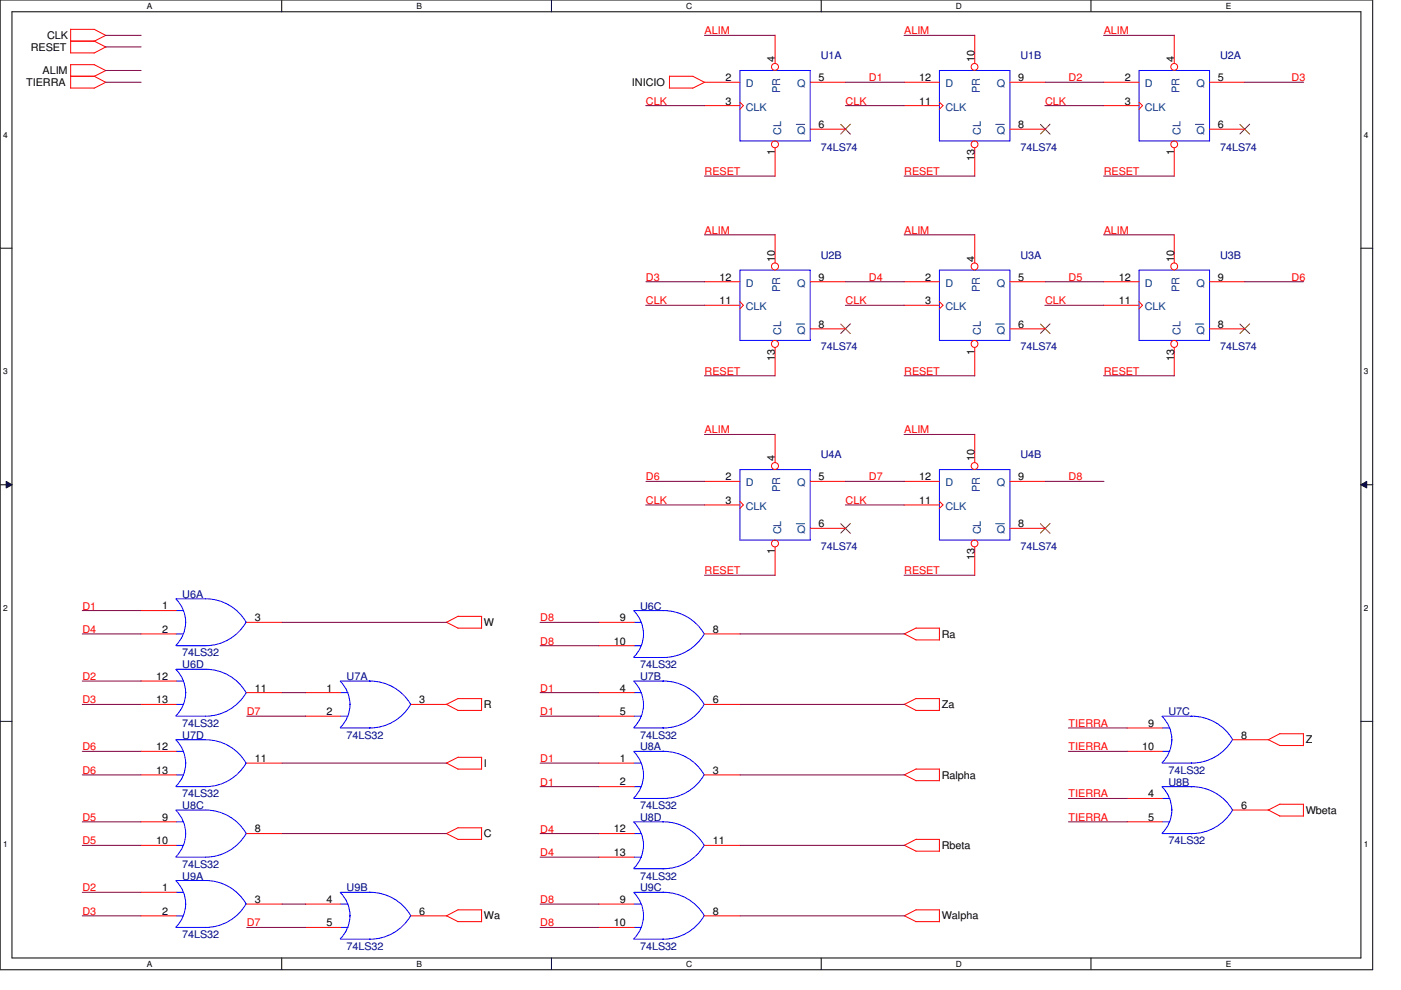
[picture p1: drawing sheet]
<svg xmlns="http://www.w3.org/2000/svg" width="297mm" height="210mm" viewBox="0 0 297 210" stroke-linecap="round" stroke-linejoin="round" font-family="sans-serif">
<path d="M0 0h291v205.6h-291zM2.5 2.5h286v200.6h-286z" fill="none" stroke="#000" stroke-width=".21"/>
<g fill="#fff">
<path d="M31.1 .3h1.2v2h-1.2z"/>
<path d="M31.1 203.4h1.2v2h-1.2z"/>
</g>
<path d="M59.7 0v2.5M59.7 203.1v2.5" fill="none" stroke="#000" stroke-width=".21"/>
<g fill="#fff">
<path d="M88.3 .3h1.1v2h-1.1z"/>
<path d="M88.3 203.4h1.1v2h-1.1z"/>
</g>
<path d="M116.9 0v2.5M116.9 203.1v2.5" fill="none" stroke="#000" stroke-width=".21"/>
<g fill="#fff">
<path d="M145.5 .3h1.3v2h-1.3z"/>
<path d="M145.5 203.4h1.3v2h-1.3z"/>
</g>
<path d="M174.1 0v2.5M174.1 203.1v2.5" fill="none" stroke="#000" stroke-width=".21"/>
<g fill="#fff">
<path d="M202.7 .3h1.3v2h-1.3z"/>
<path d="M202.7 203.4h1.3v2h-1.3z"/>
</g>
<path d="M231.3 0v2.5M231.3 203.1v2.5" fill="none" stroke="#000" stroke-width=".21"/>
<g fill="#fff">
<path d="M259.9 .3h1.1v2h-1.1z"/>
<path d="M259.9 203.4h1.1v2h-1.1z"/>
<path d="M.7 27.6h.9v1.9h-.9z"/>
<path d="M289.2 27.6h.9v1.9h-.9z"/>
<path d="M.7 77.7h.9v2h-.9z"/>
<path d="M289.2 77.7h.9v2h-.9z"/>
</g>
<path d="M0 52.6h2.5M288.5 52.6h2.5" fill="none" stroke="#000" stroke-width=".21"/>
<g fill="#fff">
<path d="M.7 127.8h.9v2h-.9z"/>
<path d="M289.2 127.8h.9v2h-.9z"/>
</g>
<path d="M0 102.8h2.5M1.3 102.1l1.2 .7-1.2 .7zM288.5 102.8l1.3-.7v1.4zM288.5 102.8h2.5" fill="none" stroke="#000" stroke-width=".21"/>
<path d="M1.3 102.1l1.2 .7-1.2 .7zM288.5 102.8l1.3-.7v1.4z" fill="#000"/>
<g fill="#fff">
<path d="M.7 178h.9v2h-.9z"/>
<path d="M289.2 178h.9v2h-.9z"/>
</g>
<path d="M0 153h2.5M288.5 153h2.5" fill="none" stroke="#000" stroke-width=".21"/>
<g fill="none" stroke="#00f" stroke-width=".21">
<path d="M156.9 14.9h14.9v15h-14.9zM199.2 14.9h14.9v15h-14.9zM241.5 14.9h15v15h-15zM156.9 57.3h14.9v14.9h-14.9zM199.2 57.3h14.9v14.9h-14.9zM241.5 57.3h15v14.9h-15zM156.9 99.6h14.9v14.9h-14.9zM199.2 99.6h14.9v14.9h-14.9zM37.3 127a6.9 6.9 0 0 1 2.1 5 7 7 0 0 1-2.1 4.8M37.3 127h6.3a9.9 9.9 0 0 1 8.6 5M37.4 129.5h1.5M37.4 134.4h1.5"/>
<path d="M52.2 131.9a9.9 9.9 0 0 1-8.6 5h-6.3M134.4 129.5a7 7 0 0 1 2 4.9v-.1a6.9 6.9 0 0 1-2 5M134.4 129.5h6.3h-.2a10 10 0 0 1 8.8 4.9M134.4 136.9h1.6M134.4 132h1.6M149.3 134.4a10 10 0 0 1-8.8 5h.2h-6.3M37.3 156.9a7 7 0 0 1 2.1 4.9v-.1a6.9 6.9 0 0 1-2.1 5M37.3 141.9a7 7 0 0 1 2.1 5v-.1a6.9 6.9 0 0 1-2.1 5M37.3 156.8h6.3a9.9 9.9 0 0 1 8.6 5M37.3 141.9h6.3a9.9 9.9 0 0 1 8.6 5M37.4 144.4h1.5M37.4 159.3h1.5"/>
<path d="M37.4 149.4h1.5M52.2 146.8a10 10 0 0 1-8.6 5h-6.3M72.1 144.4a7 7 0 0 1 2.1 5v-.1a6.9 6.9 0 0 1-2.1 5M72.2 144.4h6.2h-.1a10 10 0 0 1 8.8 5M72.2 146.9h1.6M72.2 151.8h1.6M87.1 149.3a9.9 9.9 0 0 1-8.8 5h.1h-6.2M134.4 144.4a7 7 0 0 1 2 5v-.1a6.9 6.9 0 0 1-2 5M134.4 159.3a6.9 6.9 0 0 1 0 9.9M134.4 144.4h6.3h-.2a10 10 0 0 1 8.8 5M134.4 159.3h6.3h-.2a9.9 9.9 0 0 1 8.8 5M134.4 146.9h1.6"/>
<path d="M134.4 151.8h1.6M149.3 149.3a9.9 9.9 0 0 1-8.8 5h.2h-6.3M246.4 151.9a6.9 6.9 0 0 1 2.1 5v-.1a7 7 0 0 1-2.1 4.9M246.4 151.8h6.3h-.1a10 10 0 0 1 8.8 5M246.5 154.3h1.5M246.5 159.3h1.5M261.3 156.8a10 10 0 0 1-8.7 5h.1h-6.3M37.3 171.8a6.9 6.9 0 0 1 0 9.9M37.3 171.7h6.3a9.9 9.9 0 0 1 8.6 5.1M37.4 164.3h1.5M37.4 174.2h1.5M37.4 179.2h1.5"/>
<path d="M52.2 161.7a10 10 0 0 1-8.6 5.1h-6.3M52.2 176.7a10 10 0 0 1-8.6 5h-6.3M134.4 174.3a6.9 6.9 0 0 1 2 5v-.1a7 7 0 0 1-2 4.9M134.4 174.2h6.3h-.2a9.9 9.9 0 0 1 8.8 5M134.4 166.8h1.6M134.4 161.8h1.6M134.4 176.7h1.6M149.3 164.3a9.9 9.9 0 0 1-8.8 5h.2h-6.3M149.3 179.2a10 10 0 0 1-8.8 5h.2h-6.3M246.4 166.8a7 7 0 0 1 2.1 4.9 6.9 6.9 0 0 1-2.1 5M246.4 166.8h6.3h-.1a10 10 0 0 1 8.7 4.9M246.5 174.2h1.5"/>
<path d="M246.5 169.3h1.5M261.4 171.7a10 10 0 0 1-8.8 5h.1h-6.3M37.3 186.7a6.9 6.9 0 0 1 2.1 5 7 7 0 0 1-2.1 4.9M37.3 186.7h6.3a9.9 9.9 0 0 1 8.6 5M37.4 189.2h1.5M37.4 194.2h1.5M52.2 191.6a9.9 9.9 0 0 1-8.6 5h-6.3M72.1 189.2a6.9 6.9 0 0 1 2.1 5 7 7 0 0 1-2.1 4.9M72.2 189.2h6.2h-.1a10 10 0 0 1 8.8 5M72.2 196.6h1.6M72.2 191.7h1.6M87.1 194.1a10 10 0 0 1-8.8 5h.1h-6.2"/>
<path d="M134.4 189.2a6.9 6.9 0 0 1 2 5 7 7 0 0 1-2 4.9M134.4 189.2h6.3h-.2a10 10 0 0 1 8.8 5M134.4 196.6h1.6M134.4 191.7h1.6M134.4 181.7h1.6M149.3 194.1a10 10 0 0 1-8.8 5h.2h-6.3"/>
</g>
<g fill="none" stroke="#f00" stroke-width=".21">
<path d="M14.9 16.2h5.1M14.9 18.7h5.1M14.9 8.7h5.1M14.9 11.2h5.1M15 13.7v5M15 13.7h5M20 16.2l2.5 1.3M20 13.7l2.5 1.3M20 8.7l2.5 1.3M20 6.2l2.5 1.3M20 6.2h-5v5M22.4 17.4l-2.5 1.3"/>
<path d="M22.4 14.9l-2.5 1.3M22.4 9.9l-2.5 1.4M22.4 7.5l-2.5 1.3M141.9 18.7h5M141.9 16.2h5M141.9 16.1v2.6M146.9 16.2l2.5 1.3M156.9 17.4h-7.6l-2.4 1.3M164.3 7.5v6M171.8 17.4h7.5M191.7 17.4h7.5M206.7 7.5v6"/>
<path d="M214.1 17.4h7.5M234 17.4h7.5M249 7.5v6M256.5 17.4h7.4M149.3 22.4h7.6M156.8 21.6l.8 .8-.8 .8M164.3 31.4v6M171.8 27.4h7.5M191.7 22.4h7.5M199.1 21.6l.8 .8-.8 .8M206.7 31.4v6M214.1 27.4h7.5"/>
<path d="M234 22.4h7.5M241.5 21.6l.7 .8-.7 .8M249 31.4v6M256.5 27.4h7.4M149.3 59.7h7.6M164.3 49.7v6.1M171.8 59.7h7.5M191.7 59.7h7.5M206.7 49.7v6.1M214.1 59.7h7.5M234 59.7h7.5M249 49.7v6.1"/>
<path d="M256.5 59.7h7.4M149.3 64.7h7.6M156.8 63.9l.8 .8-.8 .8M164.3 73.7v6M171.8 69.7h7.5M191.7 64.7h7.5M199.1 63.9l.8 .8-.8 .8M206.7 73.7v6M214.1 69.7h7.5M234 64.7h7.5M241.5 63.9l.7 .8-.7 .8M249 73.7v6"/>
<path d="M256.5 69.7h7.4M164.3 92.1v6M206.7 92.1v6M149.3 102.1h7.6M149.3 107.1h7.6M156.8 106.3l.8 .8-.8 .7M164.3 116v6M171.8 102.1h7.5M171.8 112h7.5M191.7 102.1h7.5M191.7 107.1h7.5M199.1 106.3l.8 .8-.8 .7"/>
<path d="M206.7 116v6M214.1 102.1h7.5M214.1 112h7.5M29.9 129.5h7.5M29.9 134.4h7.5M52.3 132h7.5M94.6 131.9l2.5 1.3M97.1 130.7h5M97.2 130.6l-2.5 1.4M102.1 130.7v2.5h-5M127 132h7.4M127 136.9h7.4"/>
<path d="M149.4 134.4h7.5M191.7 134.4l2.5 1.3M194.2 135.7h5M194.2 133.2h5v2.5M194.3 133.1l-2.6 1.3M29.9 149.4h7.5M29.9 159.3h7.5M29.9 144.4h7.5M52.3 146.9h7.5M64.7 146.9h7.5M64.7 151.8h7.5M87.2 149.4h7.5"/>
<path d="M94.6 149.3l2.5 1.3M97.1 148.1h5M97.2 148.1l-2.5 1.3M102.1 148.1v2.6l-5-.1M127 146.9h7.4M127 151.8h7.4M149.4 149.4h7.5M191.7 149.3l2.5 1.3M194.2 148.1h5v2.6l-5-.1M194.3 148.1l-2.6 1.3M239 159.3h7.5M239 154.3h7.5"/>
<path d="M261.4 156.8h7.5M268.9 156.8l2.4 1.3h5M271.4 155.6h5l-.1 2.5M271.4 155.5l-2.5 1.3M29.9 164.3h7.5M29.9 174.2h7.5M29.9 179.2h7.5M52.3 161.8h7.5M52.3 176.7h7.5M94.6 161.8l2.5 1.3M94.6 176.7l2.5 1.3M97.1 163.1h5"/>
<path d="M97.1 160.6h5M97.1 175.5h5M97.2 160.5l-2.5 1.3M97.2 175.5l-2.5 1.2M102.1 175.5v2.5h-5M102.1 160.6v2.5M127 161.8h7.4M127 176.7h7.4M127 166.8h7.4M149.4 164.3h7.5M149.4 179.2h7.5M191.7 179.2l2.5 1.3"/>
<path d="M191.7 164.3l2.5 1.2M194.2 165.5h5M194.2 178h5v2.5M194.2 163.1h5v2.5M194.3 177.9l-2.6 1.3M194.3 163l-2.6 1.3M239 174.2h7.5M239 169.3h7.5M261.4 171.7h7.5M268.9 171.7l2.4 1.3h5M271.4 170.5h4.9v2.6M271.4 170.5l-2.5 1.2"/>
<path d="M29.9 189.2h7.5M29.9 194.2h7.5M52.3 191.7h7.5M64.7 191.7h7.5M64.7 196.6h7.5M87.2 194.2h7.5M94.6 194.1l2.5 1.3M97.1 192.9h5M97.2 192.9l-2.5 1.3M102.1 192.9v2.5h-5M127 191.7h7.4M127 196.6h7.4"/>
<path d="M127 181.7h7.4M149.4 194.2h7.5M191.7 194.1l2.5 1.3M194.2 180.5h5M194.2 192.9h5v2.6l-5-.1M194.3 192.9l-2.6 1.3"/>
<circle cx="164.3" cy="14.2" r=".74"/>
<circle cx="206.6" cy="14.2" r=".72"/>
<circle cx="249" cy="14.2" r=".72"/>
<circle cx="164.3" cy="30.6" r=".74"/>
<circle cx="206.6" cy="30.6" r=".72"/>
<circle cx="249" cy="30.6" r=".72"/>
<circle cx="164.3" cy="56.5" r=".75"/>
<circle cx="206.6" cy="56.5" r=".73"/>
<circle cx="248.9" cy="56.5" r=".73"/>
<circle cx="164.3" cy="72.9" r=".75"/>
<circle cx="206.6" cy="72.9" r=".73"/>
<circle cx="248.9" cy="72.9" r=".73"/>
<circle cx="164.3" cy="98.8" r=".74"/>
<circle cx="206.6" cy="98.8" r=".72"/>
<circle cx="164.3" cy="115.2" r=".74"/>
<circle cx="206.6" cy="115.2" r=".72"/>
</g>
<g fill="none" stroke="#804000" stroke-width=".21">
<path d="M178.3 26.4l2 2M180.3 26.3l-2 2.1M220.6 26.4l2 2M222.6 26.3l-2 2.1M262.9 26.4l2.1 2M265 26.3l-2.1 2.1M178.3 68.7l2 2M180.3 68.7l-2 2M220.6 68.7l2 2M222.6 68.7l-2 2M262.9 68.7l2.1 2M265 68.7l-2.1 2"/>
<path d="M178.3 111l2 2.1M180.3 111l-2 2M220.6 111l2 2.1M222.6 111l-2 2"/>
</g>
<path d="M168.8 26.4h1.8M211.1 26.4h1.8M253.4 26.4h1.8M168.8 68.7h1.8M211.1 68.7h1.8M253.4 68.7h1.8M168.8 111h1.8M211.1 111h1.8" fill="none" stroke="#004080" stroke-width=".21"/>
<g fill="none" stroke="#800040" stroke-width=".21">
<path d="M22.4 7.5h7.5M22.4 17.4h7.5M22.4 14.9h7.5M22.4 9.9h7.5M149.3 7.5h15M179.3 17.4h12.5M191.7 7.5h15M221.6 17.4h12.5M234 7.5h15M263.9 17.4h12.5M136.9 22.4h12.5M149.3 37.3h15"/>
<path d="M179.2 22.4h12.5M191.7 37.3h15M221.5 22.4h12.5M234 37.3h15M136.9 59.7h12.5M149.3 49.8h15M179.3 59.7h12.5M191.7 49.8h15M221.6 59.7h12.5M234 49.8h15M263.9 59.7h12.5M136.9 64.7h12.5"/>
<path d="M149.3 79.7h15M179.2 64.7h12.5M191.7 79.7h15M221.5 64.7h12.5M234 79.7h15M149.3 92.1h15M191.7 92.1h15M136.9 107.1h12.5M136.9 102.1h12.5M179.2 107.1h12.5M179.3 102.1h12.5M221.6 102.1h12.5"/>
<path d="M17.4 134.4h12.5M17.4 129.5h12.5M59.8 132h34.9M114.5 132h12.5M114.5 136.9h12.5M149.3 122h15M156.9 134.4h34.9M191.7 122h15M17.4 149.4h12.5M17.4 144.4h12.5M17.4 159.3h12.5M52.3 151.8h12.5"/>
<path d="M59.8 146.9h5M114.5 151.8h12.5M114.5 146.9h12.5M156.9 149.4h34.9M226.5 159.3h12.5M226.5 154.3h12.5M17.4 164.3h12.5M17.4 179.2h12.5M17.4 174.2h12.5M59.8 161.8h34.9M59.8 176.7h34.9M114.5 161.8h12.5"/>
<path d="M114.5 176.7h12.5M114.5 166.8h12.5M156.9 164.3h34.9M156.9 179.2h34.9M226.5 174.2h12.5M226.5 169.3h12.5M17.4 194.2h12.5M17.4 189.2h12.5M52.3 196.6h12.5M59.8 191.7h5M114.5 196.6h12.5M114.5 191.7h12.5"/>
<path d="M114.5 181.7h12.5M156.9 194.2h34.9"/>
</g>
<g font-size="2.2">
<text x="6.5" y="10.8">RESET</text>
<text x="10" y="8.3">CLK</text>
<text x="9" y="15.7">ALIM</text>
<text x="153.8" y="17.2">2</text>
<text x="164.3" y="13.2" transform="rotate(-90 164.3 13.2)">4</text>
<text x="173.6" y="17.2">5</text>
<text x="194.9" y="17.2">12</text>
<text x="206.6" y="13.2" transform="rotate(-90 206.6 13.2)">10</text>
<text x="215.9" y="17.2">9</text>
<text x="238.5" y="17.2">2</text>
<text x="248.9" y="13.2" transform="rotate(-90 248.9 13.2)">4</text>
<text x="258.2" y="17.2">5</text>
<text x="5.5" y="18.2">TIERRA</text>
<text x="134" y="18.2">INICIO</text>
<text x="153.8" y="22.2">3</text>
<text x="194.9" y="22.2">11</text>
<text x="238.5" y="22.2">3</text>
<text x="173.6" y="27.1">6</text>
<text x="215.9" y="27.1">8</text>
<text x="258.2" y="27.1">6</text>
<text x="164.3" y="32.9" transform="rotate(-90 164.3 32.9)">1</text>
<text x="206.6" y="34.2" transform="rotate(-90 206.6 34.2)">13</text>
<text x="248.9" y="32.9" transform="rotate(-90 248.9 32.9)">1</text>
<text x="152.6" y="59.5">12</text>
<text x="164.3" y="55.5" transform="rotate(-90 164.3 55.5)">10</text>
<text x="173.6" y="59.5">9</text>
<text x="196.2" y="59.5">2</text>
<text x="206.6" y="55.5" transform="rotate(-90 206.6 55.5)">4</text>
<text x="215.9" y="59.5">5</text>
<text x="237.2" y="59.5">12</text>
<text x="248.9" y="55.5" transform="rotate(-90 248.9 55.5)">10</text>
<text x="258.2" y="59.5">9</text>
<text x="152.6" y="64.5">11</text>
<text x="196.2" y="64.5">3</text>
<text x="237.2" y="64.5">11</text>
<text x="173.6" y="69.5">8</text>
<text x="215.9" y="69.5">6</text>
<text x="258.2" y="69.5">8</text>
<text x="164.3" y="76.5" transform="rotate(-90 164.3 76.5)">13</text>
<text x="206.6" y="75.2" transform="rotate(-90 206.6 75.2)">1</text>
<text x="248.9" y="76.5" transform="rotate(-90 248.9 76.5)">13</text>
<text x="153.8" y="101.8">2</text>
<text x="164.3" y="97.8" transform="rotate(-90 164.3 97.8)">4</text>
<text x="173.6" y="101.8">5</text>
<text x="194.9" y="101.8">12</text>
<text x="206.6" y="97.8" transform="rotate(-90 206.6 97.8)">10</text>
<text x="215.9" y="101.8">9</text>
<text x="153.8" y="106.8">3</text>
<text x="194.9" y="106.8">11</text>
<text x="173.6" y="111.8">6</text>
<text x="215.9" y="111.8">8</text>
<text x="164.3" y="117.5" transform="rotate(-90 164.3 117.5)">1</text>
<text x="206.6" y="118.8" transform="rotate(-90 206.6 118.8)">13</text>
<text x="34.4" y="129.2">1</text>
<text x="54.1" y="131.7">3</text>
<text x="131.4" y="131.7">9</text>
<text x="34.4" y="134.2">2</text>
<text x="102.6" y="132.7">W</text>
<text x="130.2" y="136.7">10</text>
<text x="151.1" y="134.2">8</text>
<text x="199.7" y="135.2">Ra</text>
<text x="33.1" y="144.1">12</text>
<text x="33.1" y="149.1">13</text>
<text x="54.1" y="146.6">11</text>
<text x="69.2" y="146.6">1</text>
<text x="88.9" y="149.1">3</text>
<text x="131.4" y="146.6">4</text>
<text x="151.1" y="149.1">6</text>
<text x="69.2" y="151.6">2</text>
<text x="102.6" y="150.2">R</text>
<text x="131.4" y="151.6">5</text>
<text x="199.7" y="150.2">Za</text>
<text x="243.5" y="154.1">9</text>
<text x="33.1" y="159.1">12</text>
<text x="54.1" y="161.5">11</text>
<text x="131.4" y="161.5">1</text>
<text x="242.2" y="159.1">10</text>
<text x="263.1" y="156.6">8</text>
<text x="276.9" y="157.6">Z</text>
<text x="33.1" y="164">13</text>
<text x="102.6" y="162.6">I</text>
<text x="131.4" y="166.5">2</text>
<text x="151.1" y="164">3</text>
<text x="199.7" y="165.1">Ralpha</text>
<text x="34.4" y="174">9</text>
<text x="243.5" y="169">4</text>
<text x="243.5" y="174">5</text>
<text x="263.1" y="171.5">6</text>
<text x="276.9" y="172.6">Wbeta</text>
<text x="33.1" y="179">10</text>
<text x="54.1" y="176.5">8</text>
<text x="102.6" y="177.5">C</text>
<text x="130.2" y="176.5">12</text>
<text x="151.1" y="179">11</text>
<text x="130.2" y="181.5">13</text>
<text x="199.7" y="180">Rbeta</text>
<text x="34.4" y="188.9">1</text>
<text x="54.1" y="191.4">3</text>
<text x="69.2" y="191.4">4</text>
<text x="131.4" y="191.4">9</text>
<text x="34.4" y="193.9">2</text>
<text x="69.2" y="196.4">5</text>
<text x="88.9" y="193.9">6</text>
<text x="102.6" y="194.9">Wa</text>
<text x="130.2" y="196.4">10</text>
<text x="151.1" y="193.9">8</text>
<text x="199.7" y="194.9">Walpha</text>
</g>
<g font-size="2.2" fill="#f00">
<text x="149.4" y="7.3">ALIM</text>
<text x="191.7" y="7.3">ALIM</text>
<text x="234" y="7.3">ALIM</text>
<text x="184.2" y="17.2">D1</text>
<text x="226.6" y="17.2">D2</text>
<text x="273.9" y="17.2">D3</text>
<text x="136.9" y="22.2">CLK</text>
<text x="179.3" y="22.2">CLK</text>
<text x="221.6" y="22.2">CLK</text>
<text x="149.4" y="37.1">RESET</text>
<text x="191.7" y="37.1">RESET</text>
<text x="234" y="37.1">RESET</text>
<text x="149.4" y="49.6">ALIM</text>
<text x="191.7" y="49.6">ALIM</text>
<text x="234" y="49.6">ALIM</text>
<text x="136.9" y="59.5">D3</text>
<text x="184.2" y="59.5">D4</text>
<text x="226.6" y="59.5">D5</text>
<text x="273.9" y="59.5">D6</text>
<text x="136.9" y="64.5">CLK</text>
<text x="179.3" y="64.5">CLK</text>
<text x="221.6" y="64.5">CLK</text>
<text x="149.4" y="79.5">RESET</text>
<text x="191.7" y="79.5">RESET</text>
<text x="234" y="79.5">RESET</text>
<text x="149.4" y="91.9">ALIM</text>
<text x="191.7" y="91.9">ALIM</text>
<text x="136.9" y="101.9">D6</text>
<text x="184.2" y="101.9">D7</text>
<text x="226.6" y="101.9">D8</text>
<text x="136.9" y="106.8">CLK</text>
<text x="179.3" y="106.8">CLK</text>
<text x="149.4" y="121.8">RESET</text>
<text x="191.7" y="121.8">RESET</text>
<text x="17.5" y="129.2">D1</text>
<text x="114.6" y="131.7">D8</text>
<text x="17.5" y="134.2">D4</text>
<text x="114.6" y="136.7">D8</text>
<text x="17.5" y="144.2">D2</text>
<text x="17.5" y="149.1">D3</text>
<text x="114.6" y="146.6">D1</text>
<text x="52.3" y="151.6">D7</text>
<text x="114.6" y="151.6">D1</text>
<text x="226.6" y="154.1">TIERRA</text>
<text x="17.5" y="159.1">D6</text>
<text x="114.6" y="161.6">D1</text>
<text x="226.6" y="159.1">TIERRA</text>
<text x="17.5" y="164.1">D6</text>
<text x="114.6" y="166.6">D1</text>
<text x="226.6" y="169.1">TIERRA</text>
<text x="17.5" y="179">D5</text>
<text x="17.5" y="174">D5</text>
<text x="114.6" y="176.5">D4</text>
<text x="226.6" y="174">TIERRA</text>
<text x="114.6" y="181.5">D4</text>
<text x="17.5" y="189">D2</text>
<text x="114.6" y="191.5">D8</text>
<text x="17.5" y="194">D3</text>
<text x="52.3" y="196.4">D7</text>
<text x="114.6" y="196.4">D8</text>
</g>
<g font-size="2.2" fill="#000080">
<text x="174" y="12.5">U1A</text>
<text x="216.4" y="12.5">U1B</text>
<text x="258.7" y="12.5">U2A</text>
<text x="174" y="31.9">74LS74</text>
<text x="216.4" y="31.9">74LS74</text>
<text x="258.7" y="31.9">74LS74</text>
<text x="174" y="54.8">U2B</text>
<text x="216.4" y="54.8">U3A</text>
<text x="258.7" y="54.8">U3B</text>
<text x="174" y="74.2">74LS74</text>
<text x="216.4" y="74.2">74LS74</text>
<text x="258.7" y="74.2">74LS74</text>
<text x="174" y="97.1">U4A</text>
<text x="216.4" y="97.1">U4B</text>
<text x="174" y="116.5">74LS74</text>
<text x="216.4" y="116.5">74LS74</text>
<text x="38.6" y="126.7">U6A</text>
<text x="135.7" y="129.2">U6C</text>
<text x="38.6" y="139.2">74LS32</text>
<text x="38.6" y="141.7">U6D</text>
<text x="135.7" y="141.7">74LS32</text>
<text x="73.5" y="144.2">U7A</text>
<text x="135.7" y="144.2">U7B</text>
<text x="38.6" y="154.1">74LS32</text>
<text x="247.7" y="151.6">U7C</text>
<text x="38.6" y="156.6">U7D</text>
<text x="73.5" y="156.6">74LS32</text>
<text x="135.7" y="156.6">74LS32</text>
<text x="135.7" y="159.1">U8A</text>
<text x="247.7" y="164.1">74LS32</text>
<text x="247.7" y="166.6">U8B</text>
<text x="38.6" y="169.1">74LS32</text>
<text x="38.6" y="171.5">U8C</text>
<text x="135.7" y="171.5">74LS32</text>
<text x="135.7" y="174">U8D</text>
<text x="247.7" y="179">74LS32</text>
<text x="38.6" y="184">74LS32</text>
<text x="38.6" y="186.5">U9A</text>
<text x="73.5" y="189">U9B</text>
<text x="135.7" y="186.5">74LS32</text>
<text x="135.7" y="189">U9C</text>
<text x="38.6" y="198.9">74LS32</text>
<text x="73.5" y="201.4">74LS32</text>
<text x="135.7" y="201.4">74LS32</text>
</g>
<g font-size="2.2" fill="#004080">
<text x="158.1" y="18.5">D</text>
<text x="158.1" y="23.5">CLK</text>
<text x="165.4" y="19.7" transform="rotate(-90 165.4 19.7)">PR</text>
<text x="169" y="18.5">Q</text>
<text x="200.4" y="18.5">D</text>
<text x="200.4" y="23.5">CLK</text>
<text x="207.7" y="19.7" transform="rotate(-90 207.7 19.7)">PR</text>
<text x="211.3" y="18.5">Q</text>
<text x="242.7" y="18.5">D</text>
<text x="242.7" y="23.5">CLK</text>
<text x="250.1" y="19.7" transform="rotate(-90 250.1 19.7)">PR</text>
<text x="253.7" y="18.5">Q</text>
<text x="165.6" y="28.6" transform="rotate(-90 165.6 28.6)">CL</text>
<text x="169" y="28.4">Q</text>
<text x="208" y="28.6" transform="rotate(-90 208 28.6)">CL</text>
<text x="211.3" y="28.4">Q</text>
<text x="250.3" y="28.6" transform="rotate(-90 250.3 28.6)">CL</text>
<text x="253.7" y="28.4">Q</text>
<text x="158.1" y="60.8">D</text>
<text x="158.1" y="65.7">CLK</text>
<text x="165.4" y="62" transform="rotate(-90 165.4 62)">PR</text>
<text x="169" y="60.8">Q</text>
<text x="200.4" y="60.8">D</text>
<text x="200.4" y="65.7">CLK</text>
<text x="207.7" y="62" transform="rotate(-90 207.7 62)">PR</text>
<text x="211.3" y="60.8">Q</text>
<text x="242.7" y="60.8">D</text>
<text x="242.7" y="65.7">CLK</text>
<text x="250.1" y="62" transform="rotate(-90 250.1 62)">PR</text>
<text x="253.7" y="60.8">Q</text>
<text x="165.6" y="71" transform="rotate(-90 165.6 71)">CL</text>
<text x="169" y="70.7">Q</text>
<text x="208" y="71" transform="rotate(-90 208 71)">CL</text>
<text x="211.3" y="70.7">Q</text>
<text x="250.3" y="71" transform="rotate(-90 250.3 71)">CL</text>
<text x="253.7" y="70.7">Q</text>
<text x="158.1" y="103.1">D</text>
<text x="165.4" y="104.3" transform="rotate(-90 165.4 104.3)">PR</text>
<text x="169" y="103.1">Q</text>
<text x="200.4" y="103.1">D</text>
<text x="207.7" y="104.3" transform="rotate(-90 207.7 104.3)">PR</text>
<text x="211.3" y="103.1">Q</text>
<text x="158.1" y="108.1">CLK</text>
<text x="165.6" y="113.3" transform="rotate(-90 165.6 113.3)">CL</text>
<text x="169" y="113.1">Q</text>
<text x="200.4" y="108.1">CLK</text>
<text x="208" y="113.3" transform="rotate(-90 208 113.3)">CL</text>
<text x="211.3" y="113.1">Q</text>
</g>
<g font-size="1.8">
<text x="31.1" y="1.9">A</text>
<text x="88.3" y="1.9">B</text>
<text x="145.5" y="1.9">C</text>
<text x="202.7" y="1.9">D</text>
<text x="259.9" y="1.9">E</text>
<text x=".7" y="29.2">4</text>
<text x="289.2" y="29.2">4</text>
<text x=".7" y="79.3">3</text>
<text x="289.2" y="79.3">3</text>
<text x=".7" y="129.5">2</text>
<text x="289.2" y="129.5">2</text>
<text x=".7" y="179.6">1</text>
<text x="289.2" y="179.6">1</text>
<text x="31.1" y="205">A</text>
<text x="88.3" y="205">B</text>
<text x="145.5" y="205">C</text>
<text x="202.7" y="205">D</text>
<text x="259.9" y="205">E</text>
</g>
</svg>
